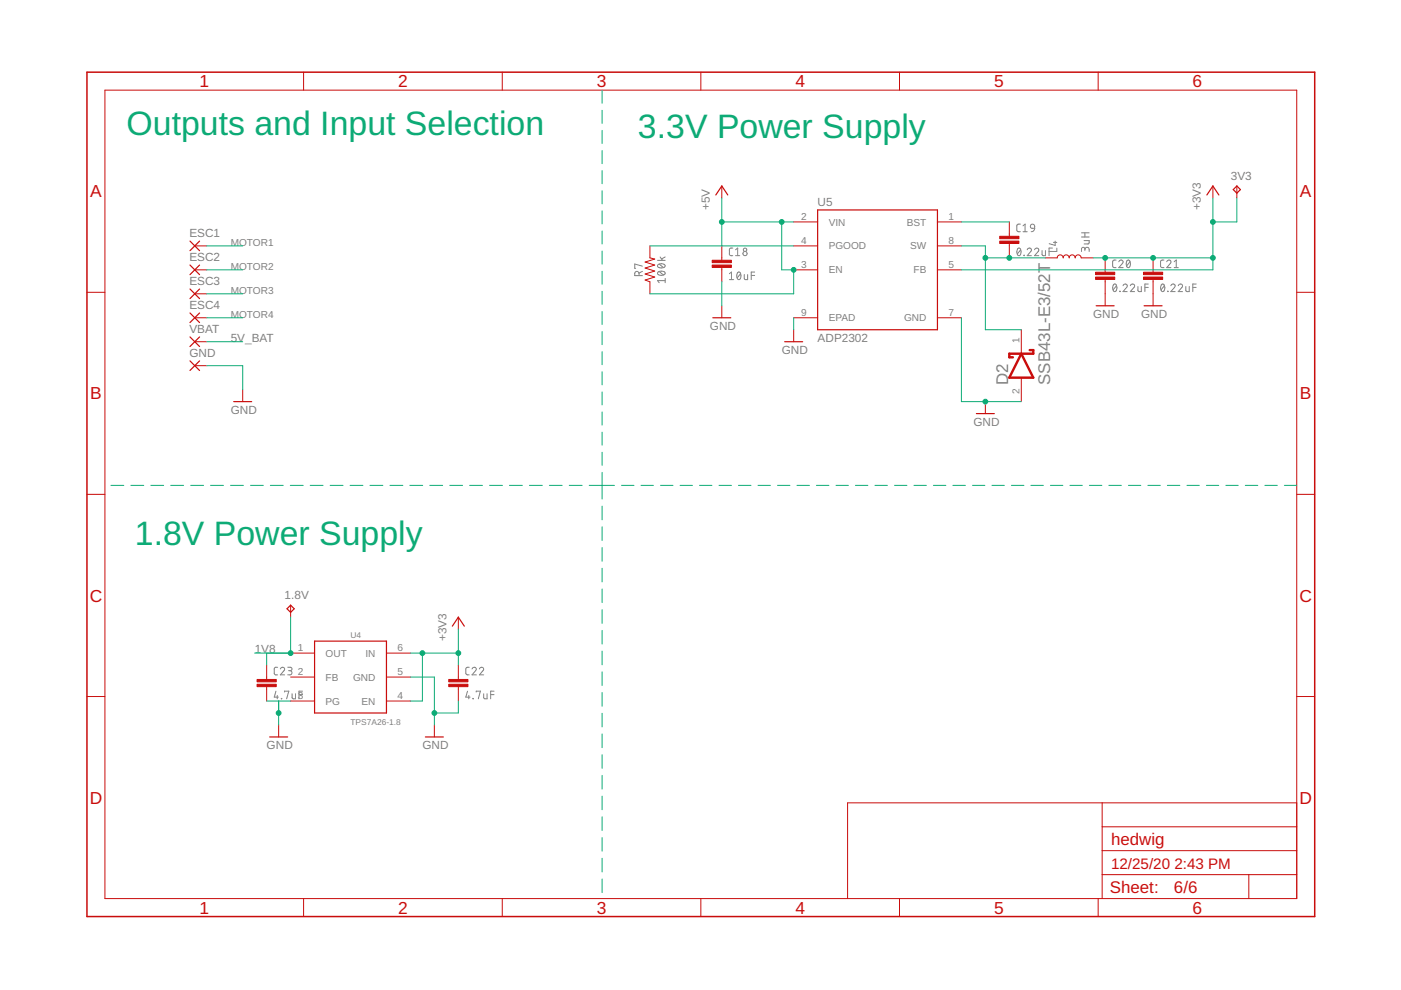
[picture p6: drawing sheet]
<svg xmlns="http://www.w3.org/2000/svg" width="297mm" height="210mm" viewBox="0 0 297 210" stroke-linecap="round" stroke-linejoin="round" font-family="sans-serif">
<g fill="none" stroke="#808080" stroke-width=".21">
<path d="M135.5 58.4v-.4a.46 .46 0 0 0-.5-.5 .46 .46 0 0 0-.4 .5v.4h1.6M136.2 56.4l-1.6-.4v.9h.2M136.2 57.5l-.7 .4M139.4 55.2h1.6M139.5 57.7a1.02 1.02 0 0 1 1.5 .2 .97 .97 0 0 1-1.6 0zM139.5 56.1a1.02 1.02 0 0 1 1.5 .3 .97 .97 0 0 1-1.6 0zM139.8 57.6l.9 .7M139.8 56l.9 .7M140 54.5l.5 .7M141 59.5h-1.6l.4 .4M141 59v.9M141 54.5l-.7 .4"/>
<path d="M154.6 58l.5-.3v1.6M154.6 59.3h1M155.4 52.6h-.5l-.3 .4 .1 1 .2 .2h.5M156 54.2h.8M156 53l.4-.4v1.6M156.4 57.8l.3-.1a.95 .95 0 0 1 0 1.6 1 1 0 0 1-.3-1.5zM157 58l-.7 .9M157.8 58.2v.9l.3 .2h.4v-1.1M159.3 58.4h.7M160 57.7h-.7v1.6M215.8 52.7l.2-.1a.95 .95 0 0 1 0 1.6 1 1 0 0 1-.2-1.5zM216.3 47.5h-.5l-.2 .4v1l.2 .2h.5"/>
<path d="M216.4 53l-.7 .8M216.9 49.1h.9M216.9 47.9l.4-.4v1.6M217.1 54.1l.1 .1zM217.8 53a.44 .44 0 0 1 .6-.4 .44 .44 0 0 1 .1 .7l-.7 .9h.9M218.6 47.6l.3-.1 .3 .1 .2 .8-.8-.1-.1-.3zM219.4 53a.44 .44 0 0 1 .6-.4 .44 .44 0 0 1 .1 .7l-.7 .9h.8M219.4 48.4l-.3 .6-.5 .1M220.9 53.1l.1 .9 .2 .2h.5v-1.1M223.1 52.6h-.7v1.6M223.4 51.4h.7M223.7 51.1v.9l-1.3-.3"/>
<path d="M224.1 52.6v.7h-1.7M229.3 50.2h1.6M229.3 49.4h1.6M229.8 51h1.1v.6l-.1 .1h-1M230 52.9a.46 .46 0 0 1 .5-.5 .46 .46 0 0 1 .4 .5v.4M230 53.1v-.3a.36 .36 0 0 0-.3-.4 .36 .36 0 0 0-.4 .4v.5M230 49.4v.8M236.6 55.1l-.5 .1-.2 .3v1l.2 .2h.5M237.2 55.5a.44 .44 0 0 1 .6-.4 .44 .44 0 0 1 .2 .8l-.8 .8h.9M239 55.2l.2-.1a.95 .95 0 0 1 0 1.6 1 1 0 0 1-.2-1.5zM239.6 55.5l-.7 .9M246.8 55.1l-.5 .1-.2 .3v1l.2 .2h.5"/>
<path d="M247.4 55.5a.44 .44 0 0 1 .6-.4 .44 .44 0 0 1 .1 .8l-.7 .8h.9M248.9 56.7h.9M248.9 55.5l.5-.4v1.6M236.1 60.3l.3-.1a.95 .95 0 0 1 0 1.6 1 1 0 0 1-.3-1.5zM236.7 60.6l-.7 .9M237.4 61.7l.1 .1zM238.1 60.6a.44 .44 0 0 1 .6-.4 .44 .44 0 0 1 .2 .7l-.8 .9h.9M239.6 60.6a.45 .45 0 0 1 .7-.4 .45 .45 0 0 1 .1 .7l-.8 .9h1M241.3 60.7v1l.2 .1h.5v-1.1M242.7 60.9h.8M243.5 60.2h-.8v1.6M246.3 60.3l.2-.1a.93 .93 0 0 1 0 1.6 1.02 1.02 0 0 1-.2-1.5z"/>
<path d="M246.9 60.6l-.8 .9M247.6 61.7v.1zM248.2 60.6a.45 .45 0 0 1 .7-.4 .45 .45 0 0 1 .1 .7l-.8 .9h1M249.8 60.6a.45 .45 0 0 1 .6-.4 .45 .45 0 0 1 .2 .7l-.8 .9h.9M251.4 60.7v1l.3 .1h.4v-1.1M252.9 60.9h.7M253.6 60.2h-.7v1.6M58.5 146.5l-.4 1.3h.9M58.8 147.4v.8M58.9 141.5h-.5l-.3 .3 .1 1.1 .2 .2h.5M59.4 141.8a.45 .45 0 0 1 .7-.3 .45 .45 0 0 1 .1 .7l-.8 .9h.9M59.6 148.1l.1 .1z"/>
<path d="M60.3 146.7v-.2h.9l-.4 1.7M61 141.5h.6a.36 .36 0 0 1 .3 .3 .36 .36 0 0 1-.3 .4h-.4M61.5 142.2a.44 .44 0 0 1 .4 .4 .44 .44 0 0 1-.4 .5h-.5M61.9 147.1l.1 .9 .2 .2h.5v-1.1M63.4 147.3h.7M64.1 146.5h-.7v1.7M99.1 146.5l-.3 1.3h.9M99.4 147.4v.8M99.5 141.5h-.5l-.2 .3v1.1l.2 .2h.5M100.1 141.8a.44 .44 0 0 1 .6-.3 .44 .44 0 0 1 .1 .7l-.7 .9h.9M100.3 148.1l.1 .1zM101 146.7v-.2h.9l-.5 1.7"/>
<path d="M101.6 141.8a.44 .44 0 0 1 .7-.3 .44 .44 0 0 1 .1 .7l-.8 .9h1M102.6 147.1v.9l.2 .2h.5v-1.1M104 147.3h.8M104.8 146.5h-.8v1.7"/>
<circle cx="158" cy="53.8" r=".45"/>
<circle cx="158" cy="53" r=".36"/>
</g>
<g fill="none" stroke="#c90d0c" stroke-width=".25">
<path d="M40.3 51.1l2 2M40.3 56.2l2 2M42.3 51.1l-2 2M42.3 56.2l-2 2M151.8 41.3l1.2-1.9 1.3 1.9M173.4 44.5h25.4v25.4h-25.4zM255.9 41.3l1.3-1.9 1.2 1.9M261.5 40.2l.7-.8 .8 .8-.8 .8zM40.3 61.3l2 2M40.3 66.4l2 2M40.3 71.4l2 2.1M40.3 76.5l2 2"/>
<path d="M42.3 61.3l-2 2M42.3 66.4l-2 2M42.3 71.4l-2 2.1M42.3 76.5l-2 2M151.1 67.4h3.8M166.4 72.5h3.8M232.4 64.8h3.8M242.6 64.8h3.8M49.6 85.2h3.8M207 87.7h3.8M60.9 129.1l.7-.8 .8 .8-.8 .7zM66.7 135.9h15.2v15.3h-15.2z"/>
<path d="M95.9 132.8l1.3-1.9 1.2 1.9M57.2 156.3h3.8M90.2 156.3h3.8"/>
</g>
<g fill="none" stroke="#c90d0c" stroke-width=".21">
<path d="M22.2 19.1h252.7v171.4h-252.7zM64.4 15.3v3.8M106.5 15.3v3.8M148.6 15.3v3.8M190.7 15.3v3.8M232.8 15.3v3.8M153 39.4v2.6M257.2 39.4v2.6M262.2 39.4v2.6M41.3 52.1h2.5M41.3 57.2h2.5M137.8 52.1v2.6l1 .2-2 .7 2 .6-2 .6 2 .7-2 .6 2 .6-2 .7 1 .4v2.5"/>
<path d="M153 52.1v3.1M153 56.7v3.1M168.3 52.1h5.1M168.3 57.2h5.1M168.3 47.1h5.1M198.8 52.1h5M198.8 57.2h5M198.8 47.1h5M214 47.1v3M214 51.6v3.1M221.6 54.7h2.6a.63 .63 0 0 1 .6-.7 .63 .63 0 0 1 .6 .7 .63 .63 0 0 1 .7-.7 .63 .63 0 0 1 .6 .7 .63 .63 0 0 1 .6-.7 .63 .63 0 0 1 .7 .7 .63 .63 0 0 1 .6-.7 .63 .63 0 0 1 .6 .7h2.6M234.3 54.7v3"/>
<path d="M234.3 59.2v5.6M244.5 54.7v3M244.5 59.2v5.6M18.4 62h3.8M41.3 62.3h2.5M41.3 67.4h2.5M41.3 72.5h2.5M41.3 77.5h2.5M153 64.8v2.6M168.3 67.4h5.1M168.3 69.9v2.6M198.8 67.4h5"/>
<path d="M216.5 69.9l.1 5.1M274.9 62h3.8M51.5 82.6v2.6M208.9 85.2v2.5M216.6 80.1l-.1 5.1M18.4 104.8h3.8M274.9 104.8h3.8M61.6 138.5h5.1M61.6 128.3v2.6M81.9 138.5h5.1M97.2 130.9v2.5M18.4 147.7h3.8"/>
<path d="M56.5 141v3.1M56.5 145.6v3M59.1 153.7v2.6M61.6 143.6h5.1M61.6 148.6h5.1M81.9 143.6h5.1M81.9 148.6h5.1M92.1 153.7v2.6M97.2 141v3.1M97.2 145.6v3M274.9 147.7h3.8M233.7 170.2v20.3"/>
<path d="M233.7 175.3h41.2M274.9 170.2h-95.2v20.3M64.4 190.5v3.8M106.5 190.5v3.8M148.6 190.5v3.8M190.7 190.5v3.8M232.8 190.5v3.8M233.7 185.4h41.2M233.7 180.4h41.2M264.8 185.4v5.1"/>
</g>
<path d="M18.4 15.3h260.3v179h-260.3z" fill="none" stroke="#c90d0c" stroke-width=".32"/>
<g fill="#c90d0c" stroke="#c90d0c" stroke-width=".21">
<path d="M151 56.2h4.1v.5h-4.1z"/>
<path d="M151 55.2h4.1v.5h-4.1z"/>
<path d="M212 51.1h4v.5h-4z"/>
<path d="M212 50.1h4v.5h-4z"/>
<path d="M232.3 58.7h4v.5h-4z"/>
<path d="M232.3 57.7h4v.5h-4z"/>
<path d="M242.4 58.7h4.1v.5h-4.1z"/>
<path d="M242.4 57.7h4.1v.5h-4.1z"/>
<path d="M95.1 145.1h4.1v.5h-4.1z"/>
<path d="M95.1 144.1h4.1v.5h-4.1z"/>
<path d="M54.5 145.1h4.1v.5h-4.1z"/>
<path d="M54.5 144.1h4.1v.5h-4.1z"/>
</g>
<path d="M216.5 75l2.6 5.1h-5.1zM218.3 74.2h.8v.8h-5.1v.8h.8" fill="none" stroke="#c90d0c" stroke-width=".51"/>
<g fill="none" stroke="#0dab76" stroke-width=".21">
<path d="M127.7 19.1v2.8M127.7 23.4v2.8M127.7 27.6v2.8M127.7 31.9v2.8M127.7 36.2v2.7M43.8 52.1h7.7M43.8 57.2h7.7M127.7 40.4v2.8M127.7 44.7v2.8M127.7 49v2.7M127.7 53.2v2.8M127.7 57.5v2.8"/>
<path d="M137.8 52.1h30.5M153 42v10.1M153 59.8v5M153 47.1h15.3M165.7 47.1v10.1h2.6v5.1h-30.5M203.8 52.1h5.1v17.8h7.6M203.8 47.1h10.2M208.9 54.7h12.7M231.8 54.7h25.4M257.2 42v15.2h-53.4M262.2 42v5.1h-5M43.8 77.5h7.7v5.1"/>
<path d="M43.8 62.3h7.7M43.8 67.4h7.7M43.8 72.5h7.7M127.7 61.8v2.7M127.7 66v2.8M127.7 70.3v2.8M127.7 74.6v2.7M127.7 78.8v2.8M168.3 67.4v2.5M203.8 67.4v17.8h12.7M127.7 83.1v2.8M127.7 87.4v2.7"/>
<path d="M127.7 91.6v2.8M127.7 95.9v2.8M23.5 102.9h2.7M27.7 102.9h2.8M32 102.9h2.7M36.2 102.9h2.7M40.4 102.9h2.8M44.6 102.9h2.8M48.9 102.9h2.7M53.1 102.9h2.7M57.3 102.9h2.7M61.6 102.9h2.7"/>
<path d="M65.8 102.9h2.7M70 102.9h2.7M74.2 102.9h2.7M78.4 102.9h2.8M82.7 102.9h2.7M86.9 102.9h2.7M91.1 102.9h2.8M95.4 102.9h2.7M99.6 102.9h2.7M103.8 102.9h2.7M108 102.9h2.7M112.2 102.9h2.8"/>
<path d="M116.5 102.9h2.7M120.7 102.9h2.7M124.9 102.9h5.4M127.7 100.2v5.6M127.7 107.3v2.9M127.7 111.7v2.9M127.7 116.1v2.9M131.8 102.9h2.6M135.9 102.9h2.6M140 102.9h2.7M144.2 102.9h2.6M148.3 102.9h2.6"/>
<path d="M152.4 102.9h2.7M156.6 102.9h2.6M160.7 102.9h2.6M164.8 102.9h2.7M169 102.9h2.6M173.1 102.9h2.6M177.2 102.9h2.7M181.4 102.9h2.6M185.5 102.9h2.7M189.7 102.9h2.6M193.8 102.9h2.6M197.9 102.9h2.6"/>
<path d="M202 102.9h2.7M206.2 102.9h2.6M210.3 102.9h2.6M214.4 102.9h2.7M218.6 102.9h2.6M222.7 102.9h2.6M226.8 102.9h2.7M231 102.9h2.6M235.1 102.9h2.6M239.2 102.9h2.7M243.4 102.9h2.6M247.5 102.9h2.6"/>
<path d="M251.7 102.9h2.6M255.8 102.9h2.6M259.9 102.9h2.6M264 102.9h2.7M268.2 102.9h2.6M272.3 102.9h2.6M56.5 138.5v2.5M61.6 130.9v7.6h-7.6M87 138.5h10.2M89.6 138.5v10.1h-2.6M97.2 133.4v7.6M127.7 120.5v2.9"/>
<path d="M127.7 124.9v2.9M127.7 129.3v2.9M127.7 133.7v2.8M127.7 138v2.9M56.5 148.6h5.1M59.1 148.6v5.1M87 143.6h5.1v10.1M97.2 148.6v2.6h-5.1M127.7 142.5v2.8M127.7 146.8v2.9M127.7 151.2v2.9M127.7 155.6v2.9"/>
<path d="M127.7 160v2.9M127.7 164.4v2.9M127.7 168.8v2.9M127.7 173.2v2.9M127.7 177.6v2.9M127.7 182v2.9M127.7 186.4v2.9"/>
</g>
<g fill="#0dab76" stroke="#0dab76" stroke-width=".21">
<circle cx="208.9" cy="85.2" r=".51"/>
<circle cx="92.1" cy="151.2" r=".51"/>
<circle cx="59.1" cy="151.2" r=".51"/>
<circle cx="168.3" cy="57.2" r=".51"/>
<circle cx="165.7" cy="47.1" r=".51"/>
<circle cx="153" cy="47.1" r=".51"/>
<circle cx="234.3" cy="54.7" r=".51"/>
<circle cx="244.5" cy="54.7" r=".51"/>
<circle cx="257.2" cy="54.7" r=".51"/>
<circle cx="257.2" cy="47.1" r=".51"/>
<circle cx="89.6" cy="138.5" r=".51"/>
<circle cx="97.2" cy="138.5" r=".51"/>
<circle cx="214" cy="54.7" r=".51"/>
<circle cx="208.9" cy="54.7" r=".51"/>
<circle cx="61.6" cy="138.5" r=".51"/>
</g>
<g font-size="7.2" fill="#0dab76">
<text x="26.8" y="28.5">Outputs and Input Selection</text>
<text x="135.3" y="29.3">3.3V Power Supply</text>
<text x="28.6" y="115.6">1.8V Power Supply</text>
</g>
<g font-size="3.7" fill="#c90d0c">
<text x="42.3" y="18.5">1</text>
<text x="84.4" y="18.5">2</text>
<text x="126.5" y="18.5">3</text>
<text x="168.6" y="18.5">4</text>
<text x="210.8" y="18.5">5</text>
<text x="252.9" y="18.5">6</text>
<text x="19.1" y="41.8">A</text>
<text x="275.6" y="41.8">A</text>
<text x="19.1" y="84.7">B</text>
<text x="275.6" y="84.7">B</text>
<text x="19" y="127.5">C</text>
<text x="275.5" y="127.5">C</text>
<text x="19" y="170.4">D</text>
<text x="275.5" y="170.4">D</text>
<text x="42.3" y="193.7">1</text>
<text x="84.4" y="193.7">2</text>
<text x="126.5" y="193.7">3</text>
<text x="168.6" y="193.7">4</text>
<text x="210.8" y="193.7">5</text>
<text x="252.9" y="193.7">6</text>
</g>
<g font-size="3.6" fill="#808080">
<text x="213.7" y="81.6" transform="rotate(-90 213.7 81.6)">D2</text>
<text x="222.6" y="81.6" transform="rotate(-90 222.6 81.6)">SSB43L-E3/52T</text>
</g>
<g font-size="3.6" fill="#c90d0c">
<text x="235.6" y="179.1">hedwig</text>
<text x="235.3" y="189.4">Sheet:</text>
<text x="248.9" y="189.3">6/6</text>
</g>
<g font-size="3.2" fill="#c90d0c">
<text x="235.6" y="184.2">12/25/20</text>
<text x="249" y="184.2">2:43 PM</text>
</g>
<g font-size="2.5" fill="#808080">
<text x="261" y="38.2">3V3</text>
<text x="150.5" y="44.5" transform="rotate(-90 150.5 44.5)">+5V</text>
<text x="173.4" y="43.8">U5</text>
<text x="254.6" y="44.5" transform="rotate(-90 254.6 44.5)">+3V3</text>
<text x="40.2" y="50.3">ESC1</text>
<text x="40.2" y="55.4">ESC2</text>
<text x="40.2" y="60.4">ESC3</text>
<text x="40.2" y="65.5">ESC4</text>
<text x="40.2" y="70.6">VBAT</text>
<text x="150.5" y="69.9">GND</text>
<text x="231.8" y="67.4">GND</text>
<text x="241.9" y="67.4">GND</text>
<text x="40.2" y="75.7">GND</text>
<text x="48.9" y="72.4">5V_BAT</text>
<text x="165.7" y="75">GND</text>
<text x="173.4" y="72.4">ADP2302</text>
<text x="48.9" y="87.7">GND</text>
<text x="206.4" y="90.2">GND</text>
<text x="60.3" y="127">1.8V</text>
<text x="94.6" y="135.9" transform="rotate(-90 94.6 135.9)">+3V3</text>
<text x="54" y="138.5">1V8</text>
<text x="56.5" y="158.8">GND</text>
<text x="89.6" y="158.8">GND</text>
</g>
<g font-size="2.1" fill="#808080">
<text x="169.8" y="46.7">2</text>
<text x="175.7" y="47.8">VIN</text>
<text x="192.3" y="47.8">BST</text>
<text x="201.1" y="46.7">1</text>
<text x="48.9" y="52.1">MOTOR1</text>
<text x="169.8" y="51.8">4</text>
<text x="175.7" y="52.9">PGOOD</text>
<text x="193" y="52.9">SW</text>
<text x="201.1" y="51.8">8</text>
<text x="48.9" y="57.2">MOTOR2</text>
<text x="169.8" y="56.9">3</text>
<text x="175.7" y="58">EN</text>
<text x="193.7" y="58">FB</text>
<text x="201.1" y="56.9">5</text>
<text x="48.9" y="62.3">MOTOR3</text>
<text x="48.9" y="67.4">MOTOR4</text>
<text x="169.8" y="67">9</text>
<text x="175.7" y="68.1">EPAD</text>
<text x="191.7" y="68.1">GND</text>
<text x="201.1" y="67">7</text>
<text x="216.2" y="72.7" transform="rotate(-90 216.2 72.7)">1</text>
<text x="216.2" y="83.6" transform="rotate(-90 216.2 83.6)">2</text>
<text x="63.2" y="138.1">1</text>
<text x="63.2" y="143.2">2</text>
<text x="69" y="139.2">OUT</text>
<text x="77.5" y="139.2">IN</text>
<text x="84.3" y="138.1">6</text>
<text x="84.3" y="143.2">5</text>
<text x="63.2" y="148.3">3</text>
<text x="69" y="144.3">FB</text>
<text x="69" y="149.4">PG</text>
<text x="74.9" y="144.3">GND</text>
<text x="76.6" y="149.4">EN</text>
<text x="84.3" y="148.3">4</text>
</g>
<g font-size="1.8" fill="#808080">
<text x="74.3" y="135.2">U4</text>
<text x="74.3" y="153.7">TPS7A26-1.8</text>
</g>
</svg>
